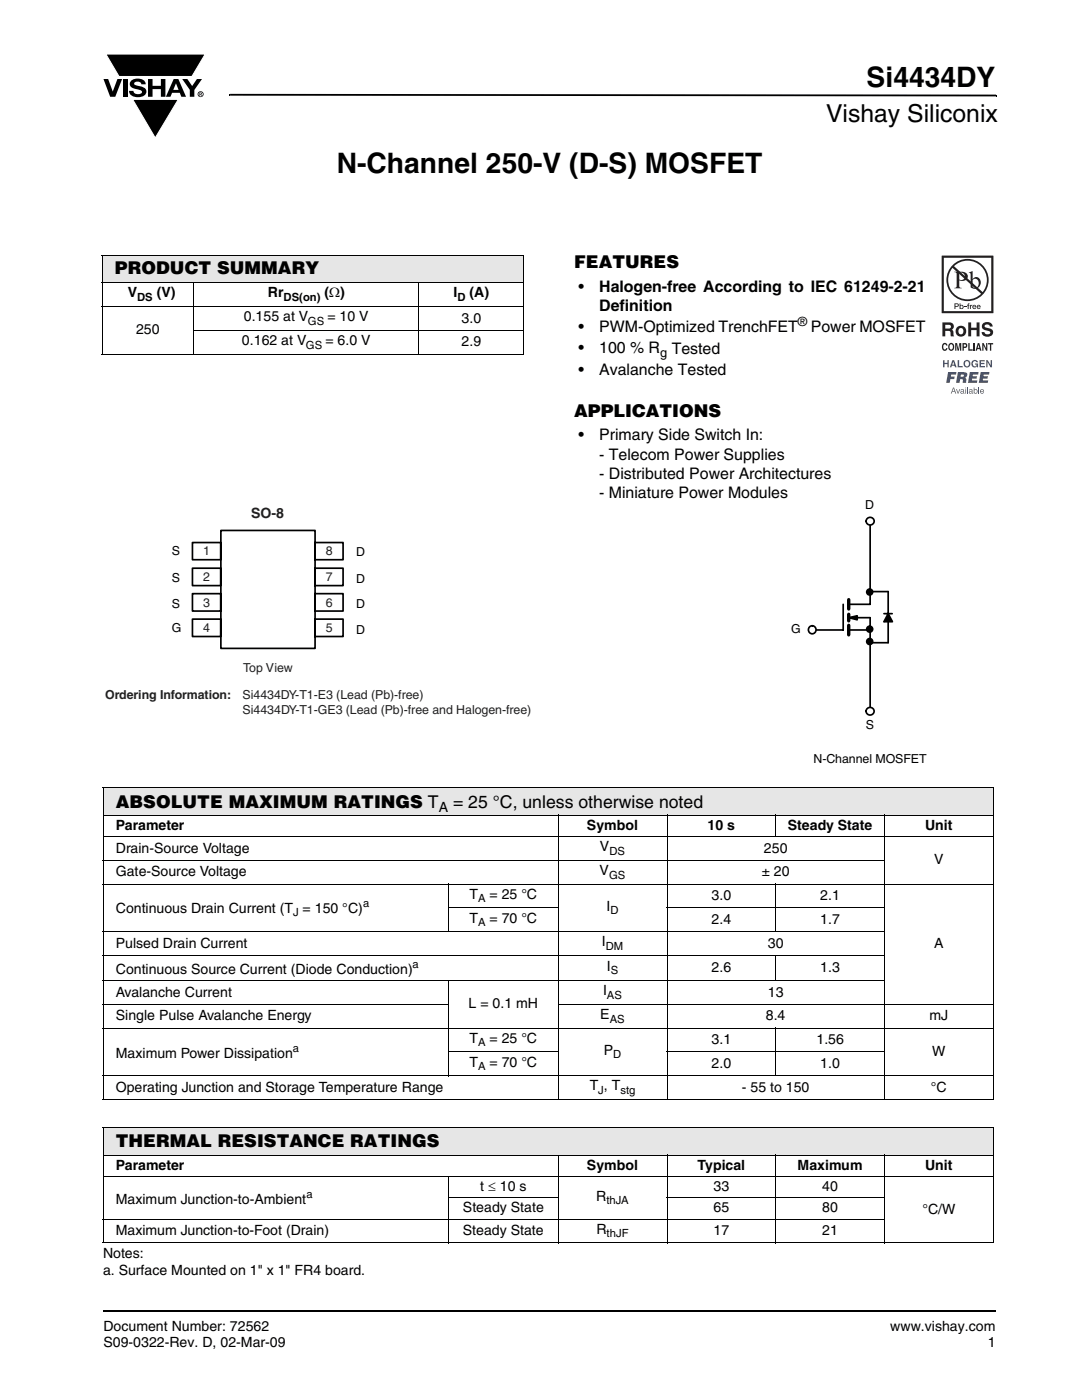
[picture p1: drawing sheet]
<svg xmlns="http://www.w3.org/2000/svg" width="216mm" height="279mm" viewBox="0 0 216 279" stroke-linecap="round" stroke-linejoin="round" font-family="sans-serif">
<g fill="#000">
<path d="M20.6 15.8h1l.9 2.5 .9-2.5h1l-1.4 3.5h-1zM21.1 10.8h19.8l-2.6 4.5h-14.6zM24.5 15.8h.9v3.5h-.9zM26.2 16.1a2.08 2.08 0 0 1 2.8 .3l.1 .4h-.9a.78 .78 0 0 0-.7-.5 .78 .78 0 0 0-.7 .4l.2 .3 1 .2a1.06 1.06 0 0 1 1.2 1 1.06 1.06 0 0 1-1.1 1.1 1.71 1.71 0 0 1-2.3-1.2h.8a.95 .95 0 0 0 .8 .7 .95 .95 0 0 0 .9-.4 1.3 1.3 0 0 0-1.2-.6 1.02 1.02 0 0 1-1-.6 1.02 1.02 0 0 1 .1-1.1zM29.5 15.8h.9v1.3h1.7v-1.3h.9v3.5h-.9v-1.5h-1.7v1.5h-.9zM26.5 19.8h9.1l-4.6 7.7zM36.4 15.8h1l.9 1.4 1-1.4h1l-1.5 2.2v1.3h-.9v-1.4zM45.7 18.7h.2v.4h-.2zM45.9 18.7l152.9 .2v.3l-152.9-.1zM198.8 18.9h.1v.3h-.1zM20.5 261.5h.1v.4h-.1z"/>
<path d="M35.1 16.6l-.5 1.3h1zM34.7 15.8h.9l1.5 3.5h-.9l-.3-.8h-1.6l-.3 .8h-.9z"/>
<path d="M39.9 18.6v.1h.2v-.1zM39.8 18.5h.4l.1 .2-.2 .1 .2 .3-.3-.3-.1 .3h-.1zM39.6 18.8a.45 .45 0 0 0 .9 0 .45 .45 0 0 0-.9 0zM39.4 18.8a.6 .6 0 0 1 1.2 0 .6 .6 0 0 1-1.2 0z"/>
</g>
<path d="M21.1 10.8h19.8l-2.6 4.5h-14.5zM26.5 19.8h9.1l-4.6 7.7z" fill="none" stroke="#fff" stroke-width=".2"/>
<path d="M20.6 261.7h178.2" fill="none" stroke="#000" stroke-width=".36"/>
<path d="M20.4 50.9h84.1v5.5h-84.1z" fill="#e6e6e6"/>
<path d="M20.3 50.9h84.3M20.3 56.4h84.3M20.4 51v19.6M38.7 56.3v14.5M83.6 56.3v14.5M104.5 51v19.6M20.3 61.2h84.3M20.3 70.7h84.3M38.6 65.9h66" fill="none" stroke="#000" stroke-width=".2"/>
<path d="M21 101h85v42h-85z" fill="#fff"/>
<path d="M38.4 108.3h5.6v3.4h-5.6zM38.4 118.5h5.6v3.5h-5.6zM38.4 113.4h5.6v3.5h-5.6zM44.1 105.9h18.8v23.5h-18.8zM62.8 108.3h5.7v3.4h-5.7zM62.8 118.5h5.7v3.5h-5.7zM62.8 113.4h5.7v3.5h-5.7zM38.4 123.6h5.6v3.4h-5.6zM62.8 123.6h5.7v3.4h-5.7z" fill="none" stroke="#000" stroke-width=".34"/>
<path d="M157.9 99.3h27v53.6h-27z" fill="#fff"/>
<path d="M173.6 104.8v15.8h-4.2M173.6 118.1h3.6M168.2 120.6v5.1h-5.5M169.4 125.7h4.2M169.4 123.3l1.6-.4v.8l-1.4-.4M169.4 123.3h4.2v18.6M173.6 128.3h3.6" fill="none" stroke="#000" stroke-width=".34"/>
<path d="M169.4 119.7v1.8M169.4 122.6v1.3M169.4 124.8v1.9" fill="none" stroke="#000" stroke-width=".68"/>
<path d="M169.4 123.3l1.6-.4v.8z" fill="#000"/>
<circle cx="162.1" cy="125.7" r=".78" fill="#fff"/>
<g fill="none" stroke="#000" stroke-width=".34">
<path d="M177.2 118.1v10.2M176.4 124.1l.8-1.6 .9 1.6h-1.7M176.4 122.5h1.6"/>
<circle cx="162.1" cy="125.7" r=".78"/>
</g>
<path d="M177.2 122.5l.9 1.6h-1.7z" fill="#000"/>
<circle cx="173.6" cy="104" r=".78" fill="#fff"/>
<circle cx="173.6" cy="104" r=".78" fill="none" stroke="#000" stroke-width=".34"/>
<circle cx="173.6" cy="141.9" r=".78" fill="#fff"/>
<g fill="none" stroke="#000" stroke-width=".34">
<circle cx="173.5" cy="118.2" r=".59"/>
<circle cx="173.5" cy="125.6" r=".59"/>
<circle cx="173.5" cy="128" r=".59"/>
<circle cx="173.6" cy="141.9" r=".78"/>
</g>
<g fill="#000">
<circle cx="173.5" cy="118.2" r=".59"/>
<circle cx="173.5" cy="125.6" r=".59"/>
<circle cx="173.5" cy="128" r=".59"/>
</g>
<path d="M20.6 157.2h177.6v5.5h-177.6z" fill="#e6e6e6"/>
<g fill="none" stroke="#000" stroke-width=".2">
<path d="M20.5 157.2h177.8M20.6 157.3v62.1M198.2 157.3v62.1M20.5 162.7h112.5M20.5 166.9h177.8M20.5 171.7h156.1M20.5 176.4h177.8M89.5 176.4v9.6M111.4 162.6v56.9M133.1 162.6v56.9M133.2 162.7h43.2M154.8 162.6v4.4"/>
<path d="M154.8 176.4v9.6M176.5 162.6v56.9M176.6 162.7h21.7M20.5 185.9h156.1M20.5 190.7h156.1M20.5 195.7h156.1M89.4 181.2h22.1M89.5 195.6v19.2M133 181.2h43.6M154.8 190.6v5.2M20.5 200.4h69.1M20.5 205.2h177.8"/>
<path d="M20.5 214.7h177.8M20.5 219.4h177.8M89.4 209.9h22.1M111.3 200.4h87M133 209.9h43.6M154.8 205.1v9.7"/>
</g>
<path d="M20.6 225.1h177.6v5.5h-177.6z" fill="#e6e6e6"/>
<g fill="none" stroke="#000" stroke-width=".2">
<path d="M20.5 225.1h177.8M20.5 230.6h112.5M20.5 234.8h177.8M20.6 225.2v22.7M89.4 239.1h22.1M89.5 234.7v13.4M111.4 230.5v17.6M133 239.1h43.6M133.1 230.5v17.6M133.2 230.6h43.2M154.8 230.5v17.6M176.5 230.5v17.6"/>
<path d="M176.6 230.6h21.7M198.2 225.2v22.7M20.5 243.3h156.1M20.5 248h177.8"/>
</g>
<g fill="#fff">
<path d="M186.8 50.8h11.9v29.9h-11.9z"/>
<path d="M187.9 51h10.3v27.6h-10.3z"/>
</g>
<path d="M188.3 51.4h9.5v10.7h-9.5zM187.9 51v11.5h10.3v-11.5z" fill="#201d1e"/>
<g fill="#3853a3">
<path d="M188.2 71.9h.3v.5h.5v-.5h.3v1.4h-.3v-.6h-.5v.6h-.3z"/>
<path d="M191.1 71.9h.3v1.1h.7v.3h-1z"/>
<path d="M194 72.1a.68 .68 0 0 1 1.2 .2l-.9-.2a.55 .55 0 0 0-.2 .6 .55 .55 0 0 0 .4 .4l.4-.3h-.3v-.3h.6v.8h-.2l-.1-.2a.71 .71 0 0 1-1 0 .71 .71 0 0 1 .1-1z"/>
<path d="M195.4 71.9h1.1v.2h-.8v.3h.7v.3h-.7v.4h.8v.2h-1.1z"/>
<path d="M196.8 71.9h.3l.6 1v-1h.2v1.4h-.3l-.5-1v1h-.3z"/>
<path d="M189.2 74.3h1.7l-.1 .5h-1l-.1 .4h.8l-.1 .5h-.8l-.1 .7h-.7z"/>
<path d="M193.5 74.3h1.8l-.1 .5h-1.1v.3h.9l-.1 .5h-.9l-.1 .3h1.1l-.1 .5h-1.8z"/>
<path d="M195.7 74.3h1.7v.5h-1.1l-.1 .3h.9l-.1 .5h-.8l-.1 .3h1.1l-.1 .5h-1.8z"/>
<path d="M190.8 77.7h.1l.3 .7 .2-.7h.2l-.3 .9h-.2z"/>
<path d="M193 77.3h.1v1.3h-.1z"/>
<path d="M195.2 77.3h.2v1.3h-.2z"/>
<path d="M190.2 72.2l-.2 .6h.4zM190 71.9h.4l.5 1.4h-.3l-.1-.3h-.6l-.1 .3h-.3z"/>
<path d="M192.5 72.6a.47 .47 0 0 0 .9 0 .47 .47 0 0 0-.9 0zM192.2 72.6a.75 .75 0 0 1 1.5 0 .75 .75 0 0 1-1.5 0z"/>
<path d="M191.8 74.8l-.1 .4 .6-.1-.1-.3zM191.1 74.3l1.8 .1a.63 .63 0 0 1-.4 1l.3 .2v.8h-.7v-.6l-.3-.1h-.2l-.1 .7h-.7z"/>
<path d="M190.3 77.5l-.2 .6h.3zM190.2 77.3h.2l.4 1.3h-.2l-.1-.4h-.5l-.1 .4h-.2z"/>
<path d="M191.8 78.2v.2l.1 .1 .2-.1 .1-.3zM191.7 77.8l.3-.2 .3 .1 .2 .9-.8-.1v-.4l.5-.2-.2-.1-.3 .1z"/>
<path d="M192.6 77.7h.2v.9h-.2zM192.6 77.3h.2v.2h-.2z"/>
<path d="M193.5 78.2v.2l.1 .1 .2-.1 .1-.3zM193.4 77.8l.3-.2 .3 .1 .2 .9-.8-.1v-.4l.5-.2-.2-.1-.3 .1z"/>
<path d="M194.3 78.1a.35 .35 0 0 0 .7 0 .35 .35 0 0 0-.7 0zM194.3 77.3h.1v.5a.4 .4 0 0 1 .7 .3 .4 .4 0 0 1-.7 .3l-.1 .2z"/>
<path d="M195.8 77.9l-.1 .1h.5l-.1-.2zM195.7 77.7h.5l.1 .2 .1 .3h-.7l.3 .3 .3-.2-.2 .3a.47 .47 0 0 1-.5-.3 .47 .47 0 0 1 .1-.6z"/>
</g>
<g fill="#231f20">
<path d="M193.2 64.3h.6v1.1h1.1v-1.1h.6v2.8h-.6v-1.2h-1.1v1.2h-.6z"/>
<path d="M196.2 64.5a1.15 1.15 0 0 1 1.9 .7h-.6v-.2a.68 .68 0 0 0-1-.1v.3l.3 .2a1.29 1.29 0 0 1 1.4 .9 1.17 1.17 0 0 1-1.2 .9 1.17 1.17 0 0 1-1.1-.9h.5l.1 .2a.67 .67 0 0 0 1.1-.1l-.2-.3-.6-.2a.82 .82 0 0 1-.8-.5 .82 .82 0 0 1 .2-.9z"/>
<path d="M188.1 68.6l.4-.2 .3 .1 .3 .5-.7-.3a.66 .66 0 0 0 .1 1.1l.3-.3h.3a.54 .54 0 0 1-.5 .5 .54 .54 0 0 1-.6-.4z"/>
<path d="M190.6 68.5h.4l.2 1.2 .2-1.2h.4v1.5h-.2v-1.3l-.3 1.3h-.2l-.3-1.3v1.3h-.2z"/>
<path d="M193.2 68.5h.3v1.2h.6v.3h-.9z"/>
<path d="M194.3 68.5h.2v1.5h-.2z"/>
<path d="M196 68.5h.3l.5 1v-1h.2v1.5h-.2l-.6-1.1v1.1h-.2z"/>
<path d="M197.2 68.5h1v.2h-.4v1.3h-.3v-1.3h-.3z"/>
<path d="M192.4 61.2h.5v.1h-.5z"/>
<path d="M193.2 60.6h.2l-.1 .2 .1 .1v.1h-.1v.7h-.2v-.7h-.1z"/>
<path d="M193.5 60.9h.2v.1l.3-.2v.2l-.2 .1-.1 .6h-.2z"/>
<path d="M188.6 64.8v.8l1-.1a.39 .39 0 0 0 0-.6zM188 64.3h1.5a.79 .79 0 0 1 .7 .5 .79 .79 0 0 1-.1 .8l-.2 .2a.98 .98 0 0 1 .4 1.2l.1 .1h-.7l-.2-1-.9-.1v1.1h-.6z"/>
<path d="M191.5 65.5a.63 .63 0 0 0-.2 .8 .63 .63 0 0 0 .7 .4 .63 .63 0 0 0 .2-.8 .63 .63 0 0 0-.7-.4zM190.7 66.1a1.09 1.09 0 0 1 2.1 0 1.09 1.09 0 0 1-2.1 0z"/>
<path d="M189.7 68.7a.64 .64 0 0 0 .1 1.1l.2-.1a.64 .64 0 0 0-.2-1zM189.4 68.6l.2-.1a.56 .56 0 0 1 .7 .3 .82 .82 0 0 1-.5 1.2h-.2a.89 .89 0 0 1-.2-1.4z"/>
<path d="M192.3 68.7v.5l.4-.1v-.3zM192.1 68.5h.5a.5 .5 0 0 1 .4 .5 .5 .5 0 0 1-.4 .4h-.3v.6h-.2z"/>
<path d="M195.2 68.8l-.1 .6h.3zM195.1 68.5h.3l.4 1.5h-.2l-.1-.3h-.5l-.1 .3h-.2z"/>
<path d="M188.3 51.4h9.5v10.7h-9.5zM187.9 51v11.5h10.3v-11.5z"/>
<path d="M190.6 60.7v.4l.5-.1v-.3zM190.4 60.5l.8 .1 .1 .3-.1 .3h-.6v.5h-.2z"/>
<path d="M191.6 61.2a.26 .26 0 0 0 .5 0 .26 .26 0 0 0-.5 0zM191.5 60.5h.2v.5a.38 .38 0 0 1 .5 0 .38 .38 0 0 1 0 .5 .38 .38 0 0 1-.6 .1l-.1 .1z"/>
<path d="M194.3 61l-.1 .2h.4l-.2-.2zM194.2 60.9h.4l.2 .4h-.6l.1 .2 .5-.1a.42 .42 0 0 1-.7 .2 .42 .42 0 0 1 .1-.7z"/>
<path d="M195.1 61v.2h.4l-.2-.2zM195.1 60.9h.4l.2 .4h-.6v.2l.6-.1a.42 .42 0 0 1-.7 .2 .42 .42 0 0 1 .1-.7z"/>
<path d="M191.4 54.5v1.3a.75 .75 0 0 0 1.1-.7 .75 .75 0 0 0-1.1-.6zM190.4 54.2a2.81 2.81 0 0 1 2.5 .4 .97 .97 0 0 1-.1 1.2 .97 .97 0 0 1-1.2 .2h-.2v1l.1 .3 .4 .2h-1.5l.3-.1 .2-.4v-2.3l-.1-.2z"/>
<path d="M194.1 55.9v1.3l.1 .2a.72 .72 0 0 0 .8-.1 .72 .72 0 0 0 .3-.8 .72 .72 0 0 0-.4-.8 .72 .72 0 0 0-.8 .2zM193.3 54.4l.8-.3v1.6a.89 .89 0 0 1 1.1-.4 .89 .89 0 0 1 .5 1.1 1.23 1.23 0 0 1-.7 1.1 1.23 1.23 0 0 1-1.3-.1v-2.7z"/>
<path d="M190.4 53.1a3.9 3.9 0 0 1 5.3-.1 3.9 3.9 0 0 1 .4 5.3zM190.1 53.5l5.7 5.1a3.9 3.9 0 0 1-5.3 .1 3.9 3.9 0 0 1-.4-5.2zM188.8 55.9a4.2 4.2 0 0 0 8.5 0 4.2 4.2 0 0 0-8.5 0z"/>
</g>
<g font-size="5.6">
<text x="172.9" y="17.4">Si4434DY</text>
<text x="67.2" y="34.5">N-Channel 250-V (D-S) MOSFET</text>
</g>
<text font-size="4.9" x="164.8" y="24.4">Vishay Siliconix</text>
<g font-size="3.5">
<text x="114.6" y="53.5">FEATURES</text>
<text x="22.9" y="54.8">PRODUCT SUMMARY</text>
<text x="114.6" y="83.1">APPLICATIONS</text>
<text x="23.1" y="161.2">ABSOLUTE MAXIMUM RATINGS T</text>
<text x="90.4" y="161.2">= 25 °C, unless otherwise noted</text>
<text x="23.1" y="228.9">THERMAL RESISTANCE RATINGS</text>
</g>
<g font-size="3.2">
<text x="115.4" y="58.2">•</text>
<text x="119.6" y="58.2">Halogen-free According to IEC 61249-2-21</text>
<text x="119.6" y="62.1">Definition</text>
<text x="115.4" y="70.5">•</text>
<text x="115.4" y="66.3">•</text>
<text x="119.6" y="70.5">100 % R</text>
<text x="119.6" y="66.3">PWM-Optimized TrenchFET</text>
<text x="134" y="70.5">Tested</text>
<text x="161.8" y="66.3">Power MOSFET</text>
<text x="115.4" y="74.8">•</text>
<text x="119.6" y="74.8">Avalanche Tested</text>
<text x="115.4" y="87.8">•</text>
<text x="119.6" y="87.8">Primary Side Switch In:</text>
<text x="119.6" y="91.7">- Telecom Power Supplies</text>
<text x="119.6" y="95.6">- Distributed Power Architectures</text>
<text x="119.6" y="99.5">- Miniature Power Modules</text>
</g>
<g font-size="2.8">
<text x="25.5" y="59.4">V</text>
<text x="31.3" y="59.4">(V)</text>
<text x="53.4" y="59.4">Rr</text>
<text x="64.7" y="59.4">(Ω)</text>
<text x="90.5" y="59.4">I</text>
<text x="93.7" y="59.4">(A)</text>
<text x="48.7" y="64.1">0.155 at V</text>
<text x="65.3" y="64.1">= 10 V</text>
<text x="92.1" y="64.4">3.0</text>
<text x="27.2" y="66.7">250</text>
<text x="48.3" y="68.9">0.162 at V</text>
<text x="64.9" y="68.9">= 6.0 V</text>
<text x="92.1" y="69.1">2.9</text>
<text x="23.1" y="165.7">Parameter</text>
<text x="87.5" y="162.1">A</text>
<text x="117.1" y="165.7">Symbol</text>
<text x="141.2" y="165.7">10 s</text>
<text x="157.2" y="165.7">Steady State</text>
<text x="184.6" y="165.7">Unit</text>
<text x="23.1" y="170.1">Drain-Source Voltage</text>
<text x="119.7" y="169.9">V</text>
<text x="152.4" y="170.1">250</text>
<text x="186.4" y="172.5">V</text>
<text x="23.1" y="174.9">Gate-Source Voltage</text>
<text x="93.7" y="179.4">T</text>
<text x="97.7" y="179.4">= 25 °C</text>
<text x="119.7" y="174.6">V</text>
<text x="142" y="179.6">3.0</text>
<text x="152" y="174.9">± 20</text>
<text x="163.7" y="179.6">2.1</text>
<text x="23.1" y="182.1">Continuous Drain Current (T = 150 °C)</text>
<text x="93.7" y="184.1">T</text>
<text x="97.7" y="184.1">= 70 °C</text>
<text x="121" y="181.8">I</text>
<text x="142" y="184.4">2.4</text>
<text x="163.7" y="184.4">1.7</text>
<text x="23.1" y="189.1">Pulsed Drain Current</text>
<text x="120.1" y="188.9">I</text>
<text x="153.2" y="189.1">30</text>
<text x="186.4" y="189.3">A</text>
<text x="23.1" y="194.4">Continuous Source Current (Diode Conduction)</text>
<text x="121.1" y="193.8">I</text>
<text x="142" y="194">2.6</text>
<text x="163.7" y="194">1.3</text>
<text x="23.1" y="203.6">Single Pulse Avalanche Energy</text>
<text x="23.1" y="198.9">Avalanche Current</text>
<text x="93.5" y="201.3">L = 0.1 mH</text>
<text x="119.8" y="203.4">E</text>
<text x="120.3" y="198.6">I</text>
<text x="152.8" y="203.6">8.4</text>
<text x="153.2" y="198.9">13</text>
<text x="185.5" y="203.6">mJ</text>
<text x="93.7" y="208.1">T</text>
<text x="97.7" y="208.1">= 25 °C</text>
<text x="142" y="208.4">3.1</text>
<text x="162.9" y="208.4">1.56</text>
<text x="23.1" y="211.1">Maximum Power Dissipation</text>
<text x="93.7" y="212.9">T</text>
<text x="97.7" y="212.9">= 70 °C</text>
<text x="120.5" y="210.5">P</text>
<text x="142" y="213.1">2.0</text>
<text x="163.7" y="213.1">1.0</text>
<text x="186" y="210.8">W</text>
<text x="23.1" y="217.9">Operating Junction and Storage Temperature Range</text>
<text x="117.7" y="217.6">T , T</text>
<text x="148" y="217.9">- 55 to 150</text>
<text x="185.8" y="217.9">°C</text>
<text x="23.1" y="233.5">Parameter</text>
<text x="117.1" y="233.5">Symbol</text>
<text x="139.2" y="233.5">Typical</text>
<text x="159.2" y="233.5">Maximum</text>
<text x="184.6" y="233.5">Unit</text>
<text x="95.8" y="237.7">t ≤ 10 s</text>
<text x="119" y="239.6">R</text>
<text x="142.4" y="237.7">33</text>
<text x="164.1" y="237.7">40</text>
<text x="23.1" y="240.2">Maximum Junction-to-Ambient</text>
<text x="92.4" y="242">Steady State</text>
<text x="142.4" y="242">65</text>
<text x="164.1" y="242">80</text>
<text x="184" y="242.3">°C/W</text>
<text x="20.6" y="251">Notes:</text>
<text x="23.1" y="246.5">Maximum Junction-to-Foot (Drain)</text>
<text x="92.3" y="246.5">Steady State</text>
<text x="119" y="246.2">R</text>
<text x="142.4" y="246.5">17</text>
<text x="164.1" y="246.5">21</text>
<text x="20.6" y="254.5">a. Surface Mounted on 1&quot; x 1&quot; FR4 board.</text>
<text x="20.6" y="265.6">Document Number: 72562</text>
<text x="20.6" y="268.8">S09-0322-Rev. D, 02-Mar-09</text>
<text x="177.7" y="265.6">www.vishay.com</text>
<text x="197.1" y="268.8">1</text>
</g>
<text font-size="2.8" fill="#231f20" x="50.1" y="103.4">SO-8</text>
<g font-size="2.5">
<text x="159.2" y="65">®</text>
<text x="131.7" y="71.3">g</text>
<text x="172.7" y="101.6">D</text>
<text x="34.3" y="110.7">S</text>
<text x="71.1" y="110.9">D</text>
<text x="34.3" y="116.2">S</text>
<text x="71.1" y="116.3">D</text>
<text x="34.3" y="121.3">S</text>
<text x="71.1" y="121.4">D</text>
<text x="34.3" y="126.2">G</text>
<text x="71.1" y="126.5">D</text>
<text x="157.9" y="126.3">G</text>
<text x="172.7" y="145.4">S</text>
<text x="162.3" y="152.4">N-Channel MOSFET</text>
</g>
<g font-size="2.5" fill="#231f20">
<text x="40.6" y="110.9">1</text>
<text x="65" y="110.9">8</text>
<text x="40.6" y="116">2</text>
<text x="65" y="116">7</text>
<text x="40.6" y="121.1">3</text>
<text x="65" y="121.1">6</text>
<text x="40.6" y="126.2">4</text>
<text x="65" y="126.2">5</text>
<text x="48.5" y="134.1">Top V iew</text>
<text x="21" y="139.5">Ordering Information:</text>
<text x="48.4" y="139.4">Si4434DY-T1-E3 (Lead (Pb)-free)</text>
<text x="48.4" y="142.4">Si4434DY-T1-GE3 (Lead (Pb)-free and Halogen-free)</text>
</g>
<g font-size="2.2">
<text x="27.4" y="60">DS</text>
<text x="56.6" y="60">DS(on)</text>
<text x="61.4" y="64.8">GS</text>
<text x="91.3" y="60">D</text>
<text x="61" y="69.6">GS</text>
<text x="121.6" y="170.6">DS</text>
<text x="121.5" y="175.3">GS</text>
<text x="58.5" y="182.8">J</text>
<text x="72.4" y="181">a</text>
<text x="95.4" y="180.1">A</text>
<text x="95.4" y="184.8">A</text>
<text x="121.8" y="182.5">D</text>
<text x="120.9" y="189.6">DM</text>
<text x="82.3" y="193.3">a</text>
<text x="121.9" y="194.5">S</text>
<text x="121.1" y="199.3">AS</text>
<text x="58.5" y="210">a</text>
<text x="95.4" y="208.8">A</text>
<text x="121.7" y="204.1">AS</text>
<text x="95.4" y="213.6">A</text>
<text x="122.4" y="211.2">D</text>
<text x="119.4" y="218.3">J</text>
<text x="123.8" y="218.3">stg</text>
<text x="61.1" y="239.1">a</text>
<text x="121" y="240.3">thJA</text>
<text x="121.1" y="246.9">thJF</text>
</g>
</svg>
